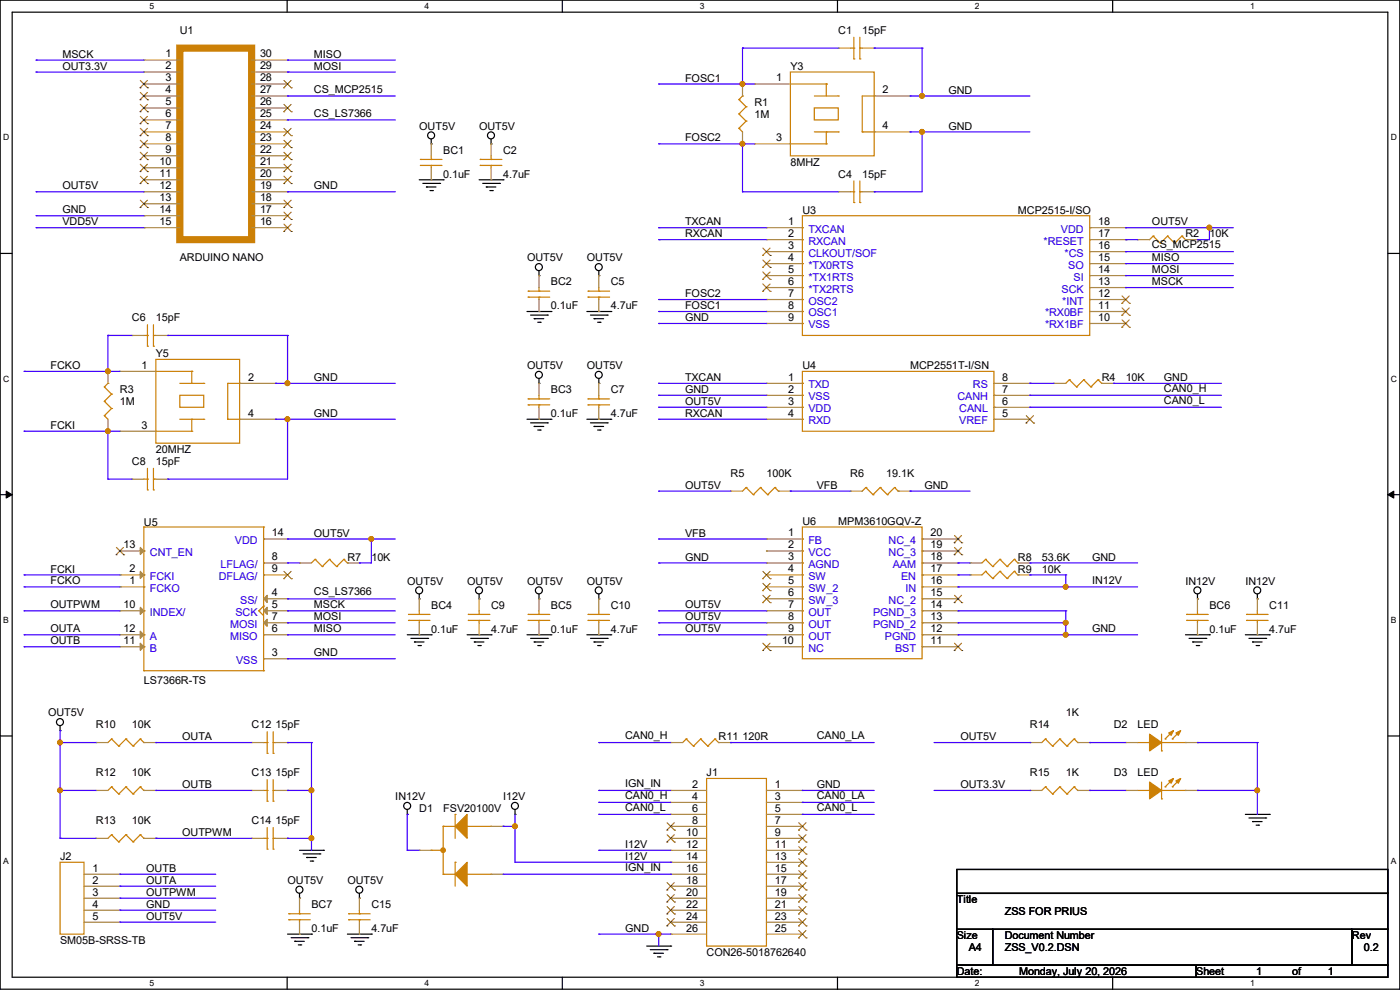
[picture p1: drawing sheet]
<svg xmlns="http://www.w3.org/2000/svg" width="297mm" height="210mm" viewBox="0 0 297 210" stroke-linecap="round" stroke-linejoin="round" font-family="sans-serif">
<path d="M0 0h297v209.8h-297zM2.6 2.6h291.8v204.7h-291.8z" fill="none" stroke="#000" stroke-width=".25"/>
<g fill="#fff">
<path d="M31.7 .3h1v2h-1z"/>
<path d="M31.7 207.6h1v1.9h-1z"/>
</g>
<path d="M60.9 0v2.6M60.9 207.3v2.5" fill="none" stroke="#000" stroke-width=".25"/>
<g fill="#fff">
<path d="M90.1 .3h1v2h-1z"/>
<path d="M90.1 207.6h1v1.9h-1z"/>
</g>
<path d="M119.3 0v2.6M119.3 207.3v2.5" fill="none" stroke="#000" stroke-width=".25"/>
<g fill="#fff">
<path d="M148.5 .3h.9v2h-.9z"/>
<path d="M148.5 207.6h.9v1.9h-.9z"/>
</g>
<path d="M177.7 0v2.6M177.7 207.3v2.5" fill="none" stroke="#000" stroke-width=".25"/>
<g fill="#fff">
<path d="M206.8 .3h1v2h-1z"/>
<path d="M206.8 207.6h1v1.9h-1z"/>
</g>
<path d="M236.1 0v2.6M236.1 207.3v2.5" fill="none" stroke="#000" stroke-width=".25"/>
<g fill="#fff">
<path d="M265.2 .3h1v2h-1z"/>
<path d="M265.2 207.6h1v1.9h-1z"/>
<path d="M.7 28.2h1.2v1.9h-1.2z"/>
<path d="M295.1 28.2h1.2v1.9h-1.2z"/>
<path d="M.7 79.3h1.2v2h-1.2z"/>
<path d="M295.1 79.3h1.2v2h-1.2z"/>
</g>
<path d="M0 53.8h2.6M294.4 53.8h2.6" fill="none" stroke="#000" stroke-width=".25"/>
<g fill="#fff">
<path d="M.7 130.5h1.2v2h-1.2z"/>
<path d="M295.1 130.5h1.1v2h-1.1z"/>
</g>
<path d="M0 104.9h2.6M294.4 104.9h2.6" fill="none" stroke="#000" stroke-width=".25"/>
<path d="M1.3 104.2l1.3 .7-1.3 .8zM294.4 104.9l1.3-.7v1.5z" fill="#000" stroke="#000" stroke-width=".21"/>
<g fill="#fff">
<path d="M.7 181.7h1.2v2h-1.2z"/>
<path d="M295.1 181.7h1.1v2h-1.1z"/>
</g>
<g fill="none" stroke="#000" stroke-width=".25">
<path d="M88.9 38.1h5.1M89.7 38.9h3.6M90.5 39.7h.1M90.5 39.7h2M91.5 30.5h.1M91.5 29.5v1M93.3 38.9h.1M94 38.1h.1M101.6 38.1h5.1M102.4 38.9h3.6M103.2 39.7h.1M103.2 39.7h2"/>
<path d="M104.2 30.5h.1M104.2 29.5v1M106 38.9h.1M106.7 38.1h.1M91.2 40.4h.5M91.7 40.4h.1M103.9 40.4h.5M104.4 40.4h.1M114.3 58.5h.1M114.3 57.4v1.1M127 58.5h.1M127 57.4v1.1"/>
<path d="M111.8 66.1h5.1M112.6 66.8h3.5M113.3 67.6h.1M113.3 67.6h2.1M114.1 68.4h.5M114.6 68.4h.1M116.1 66.8h.1M116.9 66.1h.1M124.5 66.1h5.1M125.3 66.8h3.5M126 67.6h.1M126 67.6h2.1"/>
<path d="M126.8 68.4h.5M127.3 68.4h.1M128.8 66.8h.1M129.6 66.1h.1M111.8 88.9h5.1M112.6 89.7h3.5M113.3 90.5h.1M113.3 90.5h2.1M114.1 91.2h.5M114.3 81.3h.1M114.3 80.3v1M114.6 91.2h.1"/>
<path d="M116.1 89.7h.1M116.9 88.9h.1M124.5 88.9h5.1M125.3 89.7h3.5M126 90.5h.1M126 90.5h2.1M126.8 91.2h.5M127 81.3h.1M127 80.3v1M127.3 91.2h.1M128.8 89.7h.1M129.6 88.9h.1"/>
<path d="M86.4 134.7h5.1M87.2 135.4h3.5M87.9 136.2h.1M87.9 136.2h2.1M88.7 136.9h.5M88.9 127h.1M88.9 126v1M89.2 136.9h.1M90.7 135.4h.1M91.5 134.7h.1M99.1 134.7h5.1M99.9 135.4h3.5"/>
<path d="M100.6 136.2h.1M100.6 136.2h2.1M101.4 136.9h.5M101.6 127h.1M101.6 126v1M101.9 136.9h.1M103.4 135.4h.1M104.2 134.7h.1M111.8 134.7h5.1M112.6 135.4h3.5M113.3 136.2h.1M113.3 136.2h2.1"/>
<path d="M114.1 136.9h.5M114.3 127h.1M114.3 126v1M114.6 136.9h.1M116.1 135.4h.1M116.9 134.7h.1M124.5 134.7h5.1M125.3 135.4h3.5M126 136.2h.1M126 136.2h2.1M126.8 136.9h.5M127 127h.1"/>
<path d="M127 126v1M127.3 136.9h.1M128.8 135.4h.1M129.6 134.7h.1M251.5 134.7h5.1M252.3 135.4h3.5M253 136.2h.1M253 136.2h2.1M253.8 136.9h.5M254 127h.1M254 126v1M254.3 136.9h.1"/>
<path d="M255.8 135.4h.1M256.6 134.7h.1M264.2 134.7h5.1M265 135.4h3.5M265.7 136.2h.1M265.7 136.2h2.1M266.5 136.9h.5M266.7 127h.1M266.7 126v1M267 136.9h.1M268.5 135.4h.1M269.3 134.7h.1"/>
<path d="M0 156.1h2.6M12.7 155h.1M12.7 154v1M294.4 156.1h2.6M86.4 172.8h.1M86.4 171.7v1.1M109.3 172.8h.1M109.3 171.7v1.1M264.2 172.8h5.1M265 173.5h3.5M265.7 174.3h.1M265.7 174.3h2.1"/>
<path d="M266.5 175h.5M267 175h.1M268.5 173.5h.1M269.3 172.8h.1M61 198.2h5.1M61.8 198.9h3.5M62.5 199.7h.1M62.5 199.7h2.1M63.5 190.5h.1M63.5 180.4h5.1M63.5 189.5v1M64.3 181.1h3.6"/>
<path d="M65.1 181.9h.1M65.1 181.9h2M65.3 198.9h.1M65.8 182.7h.5M66.1 198.2h.1M66.3 182.7h.1M67.9 181.1h.1M68.6 180.4h.1M73.7 198.2h5.1M74.5 198.9h3.5M75.2 199.7h.1M75.2 199.7h2.1"/>
<path d="M76.2 190.5h.1M76.2 189.5v1M78 198.9h.1M78.8 198.2h.1M203 184.4h91.4v5.1h-91.4zM203 189.5h91.4v7.6h-91.4zM203 197.1h7.6v7.7h-7.6zM210.6 197.1h76.2v7.7h-76.2zM286.8 197.1h7.6v7.7h-7.6zM63.3 200.4h.5M63.8 200.4h.1M76 200.4h.5"/>
<path d="M76.5 200.4h.1M137.2 200.7h5.1M138 201.5h3.5M138.7 202.2h.1M138.7 202.2h2.1M139.5 203h.5M140 203h.1M141.5 201.5h.1M142.3 200.7h.1M203 204.8h50.8v2.5h-50.8zM253.8 204.8h40.6v2.5h-40.6z"/>
<circle cx="91.5" cy="28.7" r=".74"/>
<circle cx="104.2" cy="28.7" r=".74"/>
<circle cx="114.3" cy="56.7" r=".74"/>
<circle cx="127" cy="56.7" r=".74"/>
<circle cx="114.3" cy="79.5" r=".74"/>
<circle cx="127" cy="79.5" r=".74"/>
<circle cx="88.9" cy="125.2" r=".74"/>
<circle cx="101.6" cy="125.2" r=".74"/>
<circle cx="114.3" cy="125.2" r=".74"/>
<circle cx="127" cy="125.2" r=".74"/>
<circle cx="254" cy="125.2" r=".74"/>
<circle cx="266.7" cy="125.2" r=".74"/>
<circle cx="12.7" cy="153.2" r=".74"/>
<circle cx="86.4" cy="171" r=".74"/>
<circle cx="109.2" cy="171" r=".74"/>
<circle cx="63.5" cy="188.7" r=".74"/>
<circle cx="76.2" cy="188.7" r=".74"/>
</g>
<g fill="none" stroke="#cc8006" stroke-width=".25">
<path d="M167.7 15.3h17.8v17.8h-17.8zM167.7 17.8h7.6M175.3 17.8h.1M175.3 17.8v2.6M180.4 10.2h.7M181.1 12.5h.1M181.1 10.2h.1M181.1 7.9v4.6M182.4 10.2h.1M182.4 12.5h.1M182.4 7.9v4.6M182.4 10.2h.5"/>
<path d="M89.2 33.8h.1M89.2 35.1h.1M89.2 33.8h4.6M89.2 35.1h4.6M91.5 35.1h.1M91.5 33.8h.1M91.5 33.1v.7M91.5 35.1v.5M101.9 33.8h.1M101.9 35.1h.1M101.9 33.8h4.6M101.9 35.1h4.6"/>
<path d="M104.2 35.1h.1M104.2 33.8h.1M104.2 33.1v.7M104.2 35.1v.5M156.8 27.2h.1M156.8 24.2h.1M156.8 21.1h.1M156.8 27.2l.7 .8M156.8 24.2l1.5 1.5M156.8 21.1l1.5 1.5M157.5 20.4h.1M157.5 20.4l-.7 .7"/>
<path d="M158.3 25.7h.1M158.3 22.6h.1M158.3 25.7l-1.5 1.5M158.3 22.6l-1.5 1.6M167.7 30.5h7.6M172.8 22.9h5v2.5h-5zM172.8 20.4h5M172.8 28h5M175.3 30.5h.1M175.3 28h.1M175.3 28v2.5M177.8 20.4h.1"/>
<path d="M177.8 28h.1M181.1 38.4v4.6M182.4 38.4v4.6M182.9 28h.1M182.9 28h2.6M185.5 28h.1M185.5 20.4h.1M185.5 20.4h-2.6v7.6M170.2 45.8h61v25.4h-61zM170.2 48.3h.1M170.2 50.8h.1M170.2 53.4h.1"/>
<path d="M170.2 55.9h.1M170.2 58.5h.1M180.4 40.7h.7M181.1 43h.1M181.1 40.7h.1M182.4 40.7h.1M182.4 43h.1M182.4 40.7h.5M231.2 58.5h.1M231.2 55.9h.1M231.2 53.4h.1M231.2 50.8h.1"/>
<path d="M231.2 48.3h.1M244.6 50.1h.1M244.6 50.1l-.7 .7M244.6 50.1l1.6 1.5M246.2 51.6h.1M247.7 50.1h.1M247.7 50.1l-1.5 1.5M247.7 50.1l1.5 1.5M249.2 51.6h.1M250.7 50.1h.1M250.7 50.1l-1.5 1.5M250.7 50.1l.8 .7"/>
<path d="M251.5 50.8h.1M30.5 71.2h.8M31.3 73.4h.1M31.3 71.2h.1M31.3 68.9v4.5M32.6 71.2h.1M32.6 73.4h.1M32.6 68.9v4.5M32.6 71.2h.5M33.1 76.2h17.7v17.8h-17.7zM33.1 78.8h7.6M40.7 78.8h.1"/>
<path d="M40.7 78.8v2.5M112.1 61.8h.1M112.1 63h.1M112.1 61.8h4.5M112.1 63h4.5M114.3 63h.1M114.3 61.8h.1M114.3 61v.8M114.3 63v.5M124.8 61.8h.1M124.8 63h.1M124.8 61.8h4.5"/>
<path d="M124.8 63h4.5M127 63h.1M127 61.8h.1M127 61v.8M127 63v.5M170.2 78.8h40.7v12.7h-40.7zM170.2 61h.1M170.2 63.5h.1M170.2 66.1h.1M170.2 68.6h.1M231.2 68.6h.1M231.2 66.1h.1"/>
<path d="M231.2 63.5h.1M231.2 61h.1M22.1 88.2h.1M22.1 85.1h.1M22.1 82.1h.1M22.1 88.2l.8 .7M22.1 85.1l1.6 1.6M22.1 82.1l1.6 1.5M22.9 81.3h.1M22.9 81.3l-.8 .8M23.7 86.7h.1M23.7 83.6h.1"/>
<path d="M23.7 86.7l-1.6 1.5M23.7 83.6l-1.6 1.5M31.3 99.4v4.5M32.6 99.4v4.5M33.1 91.5h7.6M38.1 83.9h5.1v2.5h-5.1zM38.1 81.3h5.1M38.1 88.9h5.1M40.7 91.5h.1M40.7 88.9h.1M40.7 88.9v2.6M43.2 81.3h.1"/>
<path d="M43.2 88.9h.1M48.3 88.9h.1M48.3 88.9h2.5M50.8 88.9h.1M50.8 81.3h.1M50.8 81.3h-2.5v7.6M112.1 84.6h.1M112.1 85.9h.1M112.1 84.6h4.5M112.1 85.9h4.5M114.3 85.9h.1M114.3 84.6h.1"/>
<path d="M114.3 83.9v.7M114.3 85.9v.5M124.8 84.6h.1M124.8 85.9h.1M124.8 84.6h4.5M124.8 85.9h4.5M127 85.9h.1M127 84.6h.1M127 83.9v.7M127 85.9v.5M170.2 81.3h.1M170.2 83.9h.1"/>
<path d="M170.2 86.4h.1M170.2 88.9h.1M210.9 88.9h.1M210.9 86.4h.1M210.9 83.9h.1M210.9 81.3h.1M226.9 80.6h.1M226.9 80.6l-.8 .7M226.9 80.6l1.5 1.5M228.4 82.1h.1M229.9 80.6h.1M229.9 80.6l-1.5 1.5"/>
<path d="M229.9 80.6l1.5 1.5M231.4 82.1h.1M233 80.6h.1M233 80.6l-1.6 1.5M233 80.6l.7 .7M233.7 81.3h.1M30.5 111.8h.1M30.5 116.9h.1M30.5 101.6h.8M30.5 111.8h25.4M30.5 111.8v30.5M31.3 103.9h.1"/>
<path d="M31.3 101.6h.1M32.6 101.6h.1M32.6 103.9h.1M32.6 101.6h.5M55.9 111.8h.1M55.9 114.3h.1M55.9 119.4h.1M55.9 111.8v30.5M66.8 118.7h.1M66.8 118.7l-.7 .7M66.8 118.7l1.6 1.5M69.9 118.7h.1"/>
<path d="M69.9 118.7l-1.5 1.5M69.9 118.7l1.5 1.5M72.9 118.7h.1M72.9 118.7l-1.5 1.5M72.9 118.7l.8 .7M73.7 119.4h.1M158.3 103.4h.1M158.3 103.4l-.8 .8M158.3 103.4l1.5 1.5M159.8 104.9h.1M161.3 103.4h.1M161.3 103.4l-1.5 1.5"/>
<path d="M161.3 103.4l1.6 1.5M162.9 104.9h.1M164.4 103.4h.1M164.4 103.4l-1.5 1.5M164.4 103.4l.7 .8M165.1 104.2h.1M170.2 111.8h25.4v27.9h-25.4zM170.2 114.3h.1M170.2 116.9h.1M170.2 119.4h.1M183.7 103.4h.1M183.7 103.4l-.8 .8"/>
<path d="M183.7 103.4l1.5 1.5M185.2 104.9h.1M186.7 103.4h.1M186.7 103.4l-1.5 1.5M186.7 103.4l1.6 1.5M188.3 104.9h.1M189.8 103.4h.1M189.8 103.4l-1.5 1.5M189.8 103.4l.7 .8M190.5 104.2h.1M195.6 119.4h.1M195.6 116.9h.1"/>
<path d="M195.6 114.3h.1M209.1 118.7h.1M209.1 118.7l-.8 .7M209.1 118.7l1.5 1.5M212.1 118.7h.1M212.1 118.7l-1.5 1.5M212.1 118.7l1.6 1.5M215.2 118.7h.1M215.2 118.7l-1.5 1.5M215.2 118.7l.7 .7M215.9 119.4h.1M30.5 124.5h.1"/>
<path d="M30.5 122h.1M30.5 134.7h.1M30.5 137.2h.1M30.5 129.6h.1M54.9 129.6h.1M54.9 129.6l1 1M55.9 139.7h.1M55.9 127h.1M55.9 128.6h.1M55.9 129.6h.1M55.9 134.7h.1M55.9 132.1h.1"/>
<path d="M55.9 122h.1M55.9 128.6l-1 1M68.4 120.2h.1M71.4 120.2h.1M86.7 130.3h.1M86.7 131.6h.1M86.7 130.3h4.5M86.7 131.6h4.5M88.9 131.6h.1M88.9 130.3h.1M88.9 129.6v.7M88.9 131.6v.5"/>
<path d="M99.4 130.3h.1M99.4 131.6h.1M99.4 130.3h4.5M99.4 131.6h4.5M101.6 131.6h.1M101.6 130.3h.1M101.6 129.6v.7M101.6 131.6v.5M112.1 130.3h.1M112.1 131.6h.1M112.1 130.3h4.5M112.1 131.6h4.5"/>
<path d="M114.3 131.6h.1M114.3 130.3h.1M114.3 129.6v.7M114.3 131.6v.5M124.8 130.3h.1M124.8 131.6h.1M124.8 130.3h4.5M124.8 131.6h4.5M127 131.6h.1M127 130.3h.1M127 129.6v.7M127 131.6v.5"/>
<path d="M170.2 122h.1M170.2 124.5h.1M170.2 127h.1M170.2 129.6h.1M170.2 132.1h.1M170.2 134.7h.1M170.2 137.2h.1M195.6 137.2h.1M195.6 134.7h.1M195.6 132.1h.1M195.6 129.6h.1M195.6 127h.1"/>
<path d="M195.6 124.5h.1M195.6 122h.1M209.1 121.2h.1M209.1 121.2l-.8 .8M209.1 121.2l1.5 1.5M210.6 120.2h.1M210.6 122.7h.1M212.1 121.2h.1M212.1 121.2l-1.5 1.5M212.1 121.2l1.6 1.5M213.7 120.2h.1M213.7 122.7h.1"/>
<path d="M215.2 121.2h.1M215.2 121.2l-1.5 1.5M215.2 121.2l.7 .8M215.9 122h.1M251.8 130.3h.1M251.8 131.6h.1M251.8 130.3h4.5M251.8 131.6h4.5M254 131.6h.1M254 130.3h.1M254 129.6v.7M254 131.6v.5"/>
<path d="M264.5 130.3h.1M264.5 131.6h.1M264.5 130.3h4.5M264.5 131.6h4.5M266.7 131.6h.1M266.7 130.3h.1M266.7 129.6v.7M266.7 131.6v.5M23.7 156.8h.1M23.7 156.8l-.8 .7M23.7 156.8l1.5 1.5M25.2 158.3h.1"/>
<path d="M26.7 156.8h.1M26.7 156.8l-1.5 1.5M26.7 156.8l1.5 1.5M28.2 158.3h.1M29.8 156.8h.1M29.8 156.8l-1.6 1.5M29.8 156.8l.7 .7M30.5 157.5h.1M30.5 142.3h.1M30.5 142.3h25.4M55.9 142.3h.1M55.9 157.5h.8"/>
<path d="M56.7 159.8h.1M56.7 157.5h.1M56.7 155.2v4.6M58 157.5h.1M58 159.8h.1M58 157.5h.5M58 155.2v4.6M145.6 156.8h.1M145.6 156.8l-.8 .7M145.6 156.8l1.5 1.5M147.1 158.3h.1M148.6 156.8h.1"/>
<path d="M148.6 156.8l-1.5 1.5M148.6 156.8l1.6 1.5M150.2 158.3h.1M151.7 156.8h.1M151.7 156.8l-1.5 1.5M151.7 156.8l.7 .7M152.4 157.5h.1M221.8 156.8h.1M221.8 156.8l-.8 .7M221.8 156.8l1.5 1.5M223.3 158.3h.1M224.8 156.8h.1"/>
<path d="M224.8 156.8l-1.5 1.5M224.8 156.8l1.6 1.5M226.4 158.3h.1M227.9 156.8h.1M227.9 156.8l-1.5 1.5M227.9 156.8l.7 .7M228.6 157.5h.1M241.3 157.5h2.6M243.9 157.5h.1M246.4 159.3h.1M246.4 155.7v3.6M246.4 157.5h5.1"/>
<path d="M247.2 156.8h.1M248.7 156.8h.1M248.7 155.2l-1.5 1.6M250.2 155.2l-1.5 1.6M251.5 157.5h.1M23.7 177.1h.1M23.7 166.9h.1M23.7 177.1l-.8 .7M23.7 177.1l1.5 1.5M23.7 166.9l-.8 .8M23.7 166.9l1.5 1.5M25.2 178.6h.1"/>
<path d="M25.2 168.4h.1M26.7 177.1h.1M26.7 166.9h.1M26.7 177.1l-1.5 1.5M26.7 177.1l1.5 1.5M26.7 166.9l-1.5 1.5M26.7 166.9l1.5 1.5M28.2 178.6h.1M28.2 168.4h.1M29.8 177.1h.1M29.8 166.9h.1M29.8 177.1l-1.6 1.5"/>
<path d="M29.8 177.1l.7 .7M29.8 166.9l-1.6 1.5M29.8 166.9l.7 .8M30.5 177.8h.1M30.5 167.7h.1M55.9 167.7h.8M55.9 177.8h.8M56.7 177.8h.1M56.7 170h.1M56.7 167.7h.1M56.7 165.4v4.6M56.7 175.6v4.5"/>
<path d="M58 177.8h.1M58 167.7h.1M58 170h.1M58 167.7h.5M58 177.8h.5M58 165.4v4.6M58 175.6v4.5M94 175.3h.1M94 175.3h2.6M94 175.3v10.2M96.6 172.8h.1M96.6 172.8v5"/>
<path d="M99.1 175.3h5.1M104.2 175.3h.1M149.9 165.1h12.7v35.6h-12.7zM221.8 166.9h.1M221.8 166.9l-.8 .8M221.8 166.9l1.5 1.5M223.3 168.4h.1M224.8 166.9h.1M224.8 166.9l-1.5 1.5M224.8 166.9l1.6 1.5M226.4 168.4h.1M227.9 166.9h.1"/>
<path d="M227.9 166.9l-1.5 1.5M227.9 166.9l.7 .8M228.6 167.7h.1M241.3 167.7h2.6M243.9 167.7h.1M246.4 169.5h.1M246.4 165.9v3.6M246.4 167.7h5.1M247.2 166.9h.1M248.7 166.9h.1M248.7 165.4l-1.5 1.5M250.2 165.4l-1.5 1.5"/>
<path d="M251.5 167.7h.1M12.7 182.9h5.1v15.3h-5.1zM56.7 180.1h.1M58 180.1h.1M61.3 193.8h.1M61.3 195.1h.1M61.3 193.8h4.5M61.3 195.1h4.5M63.5 195.1h.1M63.5 193.8h.1M63.5 193.1v.7M63.5 195.1v.5"/>
<path d="M74 193.8h.1M74 195.1h.1M74 193.8h4.5M74 195.1h4.5M76.2 195.1h.1M76.2 193.8h.1M76.2 193.1v.7M76.2 195.1v.5M91.5 180.4h.1M91.5 180.4h2.5M94 185.5h.1M94 185.5h2.6"/>
<path d="M96.6 182.9h.1M96.6 182.9v5.1M99.1 185.5h5.1M104.2 185.5h.1"/>
</g>
<g fill="none" stroke="#a84" stroke-width=".25">
<path d="M30.5 12.7h.1M30.5 17.8h.1M30.5 15.3h.1M30.5 17.8h7.6M30.5 12.7h7.6M30.5 15.3h7.6M53.4 17.8h7.6M53.4 12.7h7.6M53.4 15.3h7.6M61 15.3h.1M61 17.8h.1M61 12.7h.1"/>
<path d="M157.5 17.8h.1M157.5 17.8v2.6M160.1 17.8h.1M160.1 17.8h7.6M177.8 10.2h.1M177.8 10.2h2.6M182.9 10.2h2.6M185.5 10.2h.1M30.5 22.9h.1M30.5 28h.1M30.5 33.1h.1M30.5 38.1h.1"/>
<path d="M30.5 20.4h.1M30.5 25.4h.1M30.5 30.5h.1M30.5 35.6h.1M30.5 30.5h7.6M30.5 20.4h7.6M30.5 28h7.6M30.5 22.9h7.6M30.5 33.1h7.6M30.5 38.1h7.6M30.5 35.6h7.6M30.5 25.4h7.6"/>
<path d="M53.4 30.5h7.6M53.4 20.4h7.6M53.4 28h7.6M53.4 22.9h7.6M53.4 33.1h7.6M53.4 38.1h7.6M53.4 35.6h7.6M53.4 25.4h7.6M61 35.6h.1M61 30.5h.1M61 25.4h.1M61 20.4h.1"/>
<path d="M61 38.1h.1M61 33.1h.1M61 28h.1M61 22.9h.1M91.5 38.1h.1M91.5 30.5h.1M91.5 30.5v2.6M91.5 35.6v2.5M104.2 38.1h.1M104.2 30.5h.1M104.2 30.5v2.6M104.2 35.6v2.5"/>
<path d="M157.5 30.5h.1M157.5 28v2.5M160.1 30.5h.1M160.1 30.5h7.6M185.5 20.4h7.6M185.5 28h7.6M193.1 20.4h.1M193.1 28h.1M30.5 43.2h.1M30.5 48.3h.1M30.5 40.7h.1M30.5 45.8h.1"/>
<path d="M30.5 40.7h7.6M30.5 48.3h7.6M30.5 43.2h7.6M30.5 45.8h7.6M53.4 40.7h7.6M53.4 48.3h7.6M53.4 43.2h7.6M53.4 45.8h7.6M61 45.8h.1M61 40.7h.1M61 48.3h.1M61 43.2h.1"/>
<path d="M114.3 58.5h.1M114.3 58.5v2.5M127 58.5h.1M127 58.5v2.5M162.6 48.3h.1M162.6 50.8h.1M162.6 53.4h.1M162.6 55.9h.1M162.6 58.5h.1M162.6 48.3h7.6M162.6 50.8h7.6M162.6 53.4h7.6"/>
<path d="M162.6 55.9h7.6M162.6 58.5h7.6M177.8 40.7h.1M177.8 40.7h2.6M182.9 40.7h2.6M185.5 40.7h.1M231.2 48.3h7.6M231.2 50.8h7.6M231.2 53.4h7.6M231.2 55.9h7.6M231.2 58.5h7.6M238.8 58.5h.1"/>
<path d="M238.8 55.9h.1M238.8 53.4h.1M238.8 50.8h.1M238.8 48.3h.1M241.3 50.8h.1M241.3 50.8h2.6M251.5 50.8h2.5M254 50.8h.1M22.9 78.8h.1M22.9 78.8v2.5M25.4 78.8h.1M25.4 78.8h7.7"/>
<path d="M28 71.2h.1M28 71.2h2.5M33.1 71.2h2.5M35.6 71.2h.1M114.3 66.1h.1M114.3 63.5v2.6M127 66.1h.1M127 63.5v2.6M162.6 61h.1M162.6 63.5h.1M162.6 66.1h.1M162.6 68.6h.1"/>
<path d="M162.6 61h7.6M162.6 63.5h7.6M162.6 66.1h7.6M162.6 68.6h7.6M231.2 61h7.6M231.2 63.5h7.6M231.2 66.1h7.6M231.2 68.6h7.6M238.8 68.6h.1M238.8 66.1h.1M238.8 63.5h.1M238.8 61h.1"/>
<path d="M22.9 91.5h.1M22.9 88.9v2.6M25.4 91.5h.1M25.4 91.5h7.7M50.8 81.3h7.7M50.8 88.9h7.7M58.5 81.3h.1M58.5 88.9h.1M114.3 88.9h.1M114.3 81.3h.1M114.3 81.3v2.6M114.3 86.4v2.5"/>
<path d="M127 88.9h.1M127 81.3h.1M127 81.3v2.6M127 86.4v2.5M162.6 81.3h.1M162.6 83.9h.1M162.6 86.4h.1M162.6 88.9h.1M162.6 81.3h7.6M162.6 88.9h7.6M162.6 83.9h7.6M162.6 86.4h7.6"/>
<path d="M210.9 81.3h7.6M210.9 88.9h7.6M210.9 83.9h7.6M210.9 86.4h7.6M218.5 88.9h.1M218.5 86.4h.1M218.5 83.9h.1M218.5 81.3h.1M223.6 81.3h.1M223.6 81.3h2.5M233.7 81.3h2.6M236.3 81.3h.1"/>
<path d="M25.4 116.9h.1M25.4 116.9h5.1M28 101.6h.1M28 101.6h2.5M33.1 101.6h2.5M35.6 101.6h.1M55.9 119.4h5.1M55.9 114.3h5.1M61 119.4h.1M61 114.3h.1M63.5 119.4h.1M63.5 119.4h2.6"/>
<path d="M73.7 119.4h2.5M76.2 119.4h.1M155 104.2h.1M155 104.2h2.5M162.6 114.3h.1M162.6 116.9h.1M162.6 119.4h.1M162.6 119.4h7.6M162.6 114.3h7.6M162.6 116.9h7.6M165.1 104.2h2.6M167.7 104.2h.1"/>
<path d="M180.4 104.2h.1M180.4 104.2h2.5M190.5 104.2h2.6M193.1 104.2h.1M195.6 119.4h7.6M195.6 114.3h7.6M195.6 116.9h7.6M203.2 119.4h.1M203.2 116.9h.1M203.2 114.3h.1M205.8 119.4h.1M205.8 119.4h2.5"/>
<path d="M215.9 119.4h2.6M218.5 119.4h.1M25.4 124.5h.1M25.4 122h.1M25.4 129.6h.1M25.4 137.2h.1M25.4 134.7h.1M25.4 122h5.1M25.4 124.5h5.1M25.4 129.6h5.1M25.4 134.7h5.1M25.4 137.2h5.1"/>
<path d="M55.9 122h5.1M55.9 127h5.1M55.9 129.6h5.1M55.9 132.1h5.1M55.9 134.7h5.1M55.9 139.7h5.1M61 139.7h.1M61 127h.1M61 129.6h.1M61 134.7h.1M61 132.1h.1M61 122h.1"/>
<path d="M88.9 134.7h.1M88.9 127h.1M88.9 127v2.6M88.9 132.1v2.6M101.6 134.7h.1M101.6 127h.1M101.6 127v2.6M101.6 132.1v2.6M114.3 134.7h.1M114.3 127h.1M114.3 127v2.6M114.3 132.1v2.6"/>
<path d="M127 134.7h.1M127 127h.1M127 127v2.6M127 132.1v2.6M162.6 122h.1M162.6 124.5h.1M162.6 127h.1M162.6 129.6h.1M162.6 132.1h.1M162.6 134.7h.1M162.6 137.2h.1M162.6 122h7.6"/>
<path d="M162.6 124.5h7.6M162.6 127h7.6M162.6 129.6h7.6M162.6 132.1h7.6M162.6 134.7h7.6M162.6 137.2h7.6M195.6 122h7.6M195.6 124.5h7.6M195.6 127h7.6M195.6 129.6h7.6M195.6 132.1h7.6M195.6 134.7h7.6"/>
<path d="M195.6 137.2h7.6M203.2 137.2h.1M203.2 134.7h.1M203.2 132.1h.1M203.2 129.6h.1M203.2 127h.1M203.2 124.5h.1M203.2 122h.1M205.8 122h.1M205.8 122h2.5M215.9 122h2.6M218.5 122h.1"/>
<path d="M254 134.7h.1M254 127h.1M254 127v2.6M254 132.1v2.6M266.7 134.7h.1M266.7 127h.1M266.7 127v2.6M266.7 132.1v2.6M20.4 157.5h.1M20.4 157.5h2.5M30.5 157.5h2.6M33.1 157.5h.1"/>
<path d="M53.4 157.5h.1M53.4 157.5h2.5M58.5 157.5h2.5M61 157.5h.1M142.3 157.5h.1M142.3 157.5h2.5M152.4 157.5h2.6M155 157.5h.1M218.5 157.5h.1M218.5 157.5h2.5M228.6 157.5h2.6M231.2 157.5h.1"/>
<path d="M238.8 157.5h.1M238.8 157.5h2.5M251.5 157.5h2.5M254 157.5h.1M20.4 177.8h.1M20.4 167.7h.1M20.4 177.8h2.5M20.4 167.7h2.5M30.5 177.8h2.6M30.5 167.7h2.6M33.1 177.8h.1M33.1 167.7h.1"/>
<path d="M53.4 177.8h.1M53.4 167.7h.1M53.4 177.8h2.5M53.4 167.7h2.5M58.5 177.8h2.5M58.5 167.7h2.5M61 177.8h.1M61 167.7h.1M104.2 175.3h2.5M106.7 175.3h.1M142.3 167.7h.1M142.3 170.2h.1"/>
<path d="M142.3 172.8h.1M142.3 175.3h.1M142.3 177.8h.1M142.3 177.8h7.6M142.3 167.7h7.6M142.3 170.2h7.6M142.3 172.8h7.6M142.3 175.3h7.6M162.6 177.8h7.6M162.6 167.7h7.6M162.6 170.2h7.6M162.6 172.8h7.6"/>
<path d="M162.6 175.3h7.6M170.2 167.7h.1M170.2 170.2h.1M170.2 172.8h.1M170.2 175.3h.1M170.2 177.8h.1M218.5 167.7h.1M218.5 167.7h2.5M228.6 167.7h2.6M231.2 167.7h.1M238.8 167.7h.1M238.8 167.7h2.5"/>
<path d="M251.5 167.7h2.5M254 167.7h.1M17.8 185.5h7.6M17.8 188h7.6M17.8 190.5h7.6M17.8 193.1h7.6M17.8 195.6h7.6M25.4 185.5h.1M25.4 188h.1M25.4 190.5h.1M25.4 193.1h.1M25.4 195.6h.1"/>
<path d="M63.5 198.2h.1M63.5 190.5h.1M63.5 190.5v2.6M63.5 195.6v2.6M76.2 198.2h.1M76.2 190.5h.1M76.2 190.5v2.6M76.2 195.6v2.6M88.9 180.4h.1M88.9 180.4h2.6M104.2 185.5h2.5M106.7 185.5h.1"/>
<path d="M142.3 180.4h.1M142.3 182.9h.1M142.3 185.5h.1M142.3 188h.1M142.3 190.5h.1M142.3 193.1h.1M142.3 195.6h.1M142.3 198.2h.1M142.3 185.5h7.6M142.3 188h7.6M142.3 190.5h7.6M142.3 193.1h7.6"/>
<path d="M142.3 195.6h7.6M142.3 180.4h7.6M142.3 182.9h7.6M142.3 198.2h7.6M162.6 185.5h7.6M162.6 188h7.6M162.6 190.5h7.6M162.6 193.1h7.6M162.6 195.6h7.6M162.6 180.4h7.6M162.6 182.9h7.6M162.6 198.2h7.6"/>
<path d="M170.2 180.4h.1M170.2 182.9h.1M170.2 185.5h.1M170.2 188h.1M170.2 190.5h.1M170.2 193.1h.1M170.2 195.6h.1M170.2 198.2h.1"/>
</g>
<g fill="none" stroke="#804000" stroke-width=".21">
<path d="M29.7 18.6h.1M29.8 17.1l1.5 1.5M29.8 19.6l1.5 1.6M31.3 17.1l-1.6 1.5M31.3 19.6l-1.6 1.6M31.3 18.6h.1M60.2 18.6h.1M60.2 17.1l1.6 1.5M61.8 17.1l-1.6 1.5M61.8 18.6h.1M29.7 23.7h.1M29.7 28.8h.1"/>
<path d="M29.7 33.9h.1M29.7 38.9h.1M29.7 21.2h.1M29.7 26.2h.1M29.7 31.3h.1M29.7 36.4h.1M29.8 22.1l1.5 1.6M29.8 27.2l1.5 1.6M29.8 32.3l1.5 1.6M29.8 37.4l1.5 1.5M29.8 24.7l1.5 1.5M29.8 29.8l1.5 1.5"/>
<path d="M29.8 34.8l1.5 1.6M31.3 22.1l-1.6 1.6M31.3 27.2l-1.6 1.6M31.3 32.3l-1.6 1.6M31.3 37.4l-1.6 1.5M31.3 24.7l-1.6 1.5M31.3 29.8l-1.6 1.5M31.3 34.8l-1.6 1.6M31.3 23.7h.1M31.3 28.8h.1M31.3 33.9h.1M31.3 38.9h.1"/>
<path d="M31.3 21.2h.1M31.3 26.2h.1M31.3 31.3h.1M31.3 36.4h.1M60.2 36.4h.1M60.2 31.3h.1M60.2 38.9h.1M60.2 33.9h.1M60.2 28.8h.1M60.2 23.7h.1M60.2 34.8l1.6 1.6M60.2 29.8l1.6 1.5"/>
<path d="M60.2 37.4l1.6 1.5M60.2 32.3l1.6 1.6M60.2 27.2l1.6 1.6M60.2 22.1l1.6 1.6M61.8 34.8l-1.6 1.6M61.8 29.8l-1.6 1.5M61.8 37.4l-1.6 1.5M61.8 32.3l-1.6 1.6M61.8 27.2l-1.6 1.6M61.8 22.1l-1.6 1.6M61.8 36.4h.1M61.8 31.3h.1"/>
<path d="M61.8 38.9h.1M61.8 33.9h.1M61.8 28.8h.1M61.8 23.7h.1M29.7 44h.1M29.8 42.5l1.5 1.5M31.3 42.5l-1.6 1.5M31.3 44h.1M60.2 46.6h.1M60.2 49.1h.1M60.2 44h.1M60.2 45l1.6 1.6"/>
<path d="M60.2 47.5l1.6 1.6M60.2 42.5l1.6 1.5M61.8 45l-1.6 1.6M61.8 47.5l-1.6 1.6M61.8 42.5l-1.6 1.5M61.8 46.6h.1M61.8 49.1h.1M61.8 44h.1M161.8 54.2h.1M161.8 56.7h.1M161.8 59.3h.1M161.8 52.6l1.6 1.6"/>
<path d="M161.8 55.2l1.6 1.5M161.8 57.7l1.6 1.6M163.4 52.6l-1.6 1.6M163.4 55.2l-1.6 1.5M163.4 57.7l-1.6 1.6M163.4 54.2h.1M163.4 56.7h.1M163.4 59.3h.1M161.8 61.8h.1M161.8 60.2l1.6 1.6M163.4 60.2l-1.6 1.6M163.4 61.8h.1"/>
<path d="M238 69.4h.1M238 66.9h.1M238 64.3h.1M238 67.9l1.6 1.5M238 65.3l1.6 1.6M238 62.8l1.6 1.5M239.6 67.9l-1.6 1.5M239.6 65.3l-1.6 1.6M239.6 62.8l-1.6 1.5M239.6 69.4h.1M239.6 66.9h.1M239.6 64.3h.1"/>
<path d="M217.7 89.7h.1M217.7 88.2l1.6 1.5M219.2 88.2l-1.5 1.5M219.3 89.7h.1M24.6 117.7h.1M24.7 116.1l1.5 1.6M26.2 116.1l-1.6 1.6M26.2 117.7h.1M202.4 117.7h.1M202.4 115.1h.1M202.5 116.1l1.5 1.6M202.5 113.6l1.5 1.5"/>
<path d="M204 113.6l-1.6 1.5M204 116.1l-1.6 1.6M204 117.7h.1M204 115.1h.1M60.2 122.8h.1M60.2 121.2l1.6 1.6M61.8 121.2l-1.6 1.6M61.8 122.8h.1M161.8 122.8h.1M161.8 125.3h.1M161.8 127.8h.1M161.8 138h.1"/>
<path d="M161.8 121.2l1.6 1.6M161.8 123.7l1.6 1.6M161.8 126.3l1.6 1.5M161.8 136.4l1.6 1.6M163.4 121.2l-1.6 1.6M163.4 123.7l-1.6 1.6M163.4 126.3l-1.6 1.5M163.4 136.4l-1.6 1.6M163.4 122.8h.1M163.4 125.3h.1M163.4 127.8h.1M163.4 138h.1"/>
<path d="M202.4 138h.1M202.4 127.8h.1M202.5 136.4l1.5 1.6M202.5 126.3l1.5 1.5M204 136.4l-1.6 1.6M204 126.3l-1.6 1.5M204 138h.1M204 127.8h.1M141.5 176.1h.1M141.5 178.6h.1M141.5 174.5l1.6 1.6M141.5 177.1l1.6 1.5"/>
<path d="M143 174.5l-1.5 1.6M143 177.1l-1.5 1.5M143.1 176.1h.1M143.1 178.6h.1M169.4 176.1h.1M169.4 178.6h.1M169.5 174.5l1.5 1.6M169.5 177.1l1.5 1.5M169.5 179.6l1.5 1.6M171 174.5l-1.6 1.6M171 177.1l-1.6 1.5M171 179.6l-1.6 1.6"/>
<path d="M171 176.1h.1M171 178.6h.1M141.5 188.8h.1M141.5 191.3h.1M141.5 193.9h.1M141.5 196.4h.1M141.5 187.2l1.6 1.6M141.5 189.8l1.6 1.5M141.5 192.3l1.6 1.6M141.5 194.9l1.6 1.5M143 187.2l-1.5 1.6M143 189.8l-1.5 1.5"/>
<path d="M143 192.3l-1.5 1.6M143 194.9l-1.5 1.5M143.1 188.8h.1M143.1 191.3h.1M143.1 193.9h.1M143.1 196.4h.1M169.4 181.2h.1M169.4 183.7h.1M169.4 186.3h.1M169.4 188.8h.1M169.4 191.3h.1M169.4 193.9h.1"/>
<path d="M169.4 196.4h.1M169.4 199h.1M169.5 182.2l1.5 1.5M169.5 184.7l1.5 1.6M169.5 187.2l1.5 1.6M169.5 189.8l1.5 1.5M169.5 192.3l1.5 1.6M169.5 194.9l1.5 1.5M169.5 197.4l1.5 1.6M171 182.2l-1.6 1.5M171 184.7l-1.6 1.6M171 187.2l-1.6 1.6"/>
<path d="M171 189.8l-1.6 1.5M171 192.3l-1.6 1.6M171 194.9l-1.6 1.5M171 197.4l-1.6 1.6M171 181.2h.1M171 183.7h.1M171 186.3h.1M171 188.8h.1M171 191.3h.1M171 193.9h.1M171 196.4h.1M171 199h.1"/>
</g>
<g fill="#cc8006" stroke="#cc8006" stroke-width=".25">
<path d="M243.9 165.9l2.5 1.8-2.5 1.8z" fill-rule="evenodd"/>
<path d="M249.5 165.7l1-.6-.5 1.1z" fill-rule="evenodd"/>
<path d="M247.9 165.7l1.1-.6-.5 1.1z" fill-rule="evenodd"/>
<path d="M243.9 155.7l2.5 1.8-2.5 1.8z" fill-rule="evenodd"/>
<path d="M249.5 155.5l1-.5-.5 1z" fill-rule="evenodd"/>
<path d="M247.9 155.5l1.1-.5-.5 1z" fill-rule="evenodd"/>
<path d="M99.1 182.9v5.1l-2.5-2.5z" fill-rule="evenodd"/>
<path d="M96.6 175.3l2.5-2.5v5z" fill-rule="evenodd"/>
<circle cx="94" cy="180.4" r=".49"/>
</g>
<g fill="#a84" stroke="#a84" stroke-width=".25">
<path d="M29.8 121.2l.7 .8-.7 .7z"/>
<path d="M55.9 127l.8-.7v1.5z"/>
<path d="M55.9 129.6l.8-.8v1.5z"/>
<path d="M55.9 132.1l.8-.7v1.5z"/>
<path d="M29.8 128.8l.7 .8-.7 .7z"/>
<path d="M29.8 136.4l.7 .8-.7 .8z"/>
<path d="M29.8 133.9l.7 .8-.7 .7z"/>
<path d="M29.8 116.1l.7 .8-.7 .7z"/>
</g>
<path d="M38.1 10.2h15.3v40.6h-15.3z" fill="none" stroke="#cc8006" stroke-width="1.5"/>
<g fill="none" stroke="#4200ff" stroke-width=".25">
<path d="M7.7 12.7h.1M7.7 15.3h.1M7.7 12.7h22.8M7.7 15.3h22.8M61 12.7h.1M61 15.3h.1M61 12.7h22.9M61 15.3h22.9M139.7 17.8h.1M139.7 17.8h20.4M157.5 17.8h.1M157.5 10.2h.1"/>
<path d="M157.5 10.2h20.3M157.5 10.2v7.6M185.5 10.2h.1M185.5 10.2h10.1M195.6 10.2h.1M195.6 10.2v10.2M61 20.4h.1M61 25.4h.1M61 20.4h22.9M61 25.4h22.9M139.7 30.5h.1M139.7 30.5h20.4"/>
<path d="M157.5 30.5h.1M157.5 30.5v10.2M193.1 28h.1M193.1 20.4h.1M193.1 20.4h25.4M193.1 28h25.4M195.6 28h.1M195.6 20.4h.1M195.6 28v12.7h-10.1M7.7 45.8h.1M7.7 48.3h.1M7.7 40.7h.1"/>
<path d="M7.7 45.8h22.8M7.7 48.3h22.8M7.7 40.7h22.8M61 40.7h.1M61 40.7h22.9M139.7 48.3h.1M139.7 50.8h.1M139.7 48.3h22.9M139.7 50.8h22.9M157.5 40.7h.1M157.5 40.7h20.3M185.5 40.7h.1"/>
<path d="M238.8 48.3h.1M238.8 50.8h.1M238.8 53.4h.1M238.8 55.9h.1M238.8 58.5h.1M238.8 48.3h22.9M238.8 50.8h2.5M238.8 53.4h22.9M238.8 55.9h22.9M238.8 58.5h22.9M254 50.8h.1M256.6 48.3h.1"/>
<path d="M256.6 48.3v2.5h-2.6M5.1 78.8h.1M5.1 78.8h20.3M22.9 78.8h.1M22.9 71.2h.1M22.9 71.2h5.1M22.9 71.2v7.6M35.6 71.2h.1M35.6 71.2h25.4M61 71.2h.1M61 71.2v10.1M139.7 68.6h.1"/>
<path d="M139.7 63.5h.1M139.7 66.1h.1M139.7 68.6h22.9M139.7 63.5h22.9M139.7 66.1h22.9M238.8 61h.1M238.8 61h22.9M5.1 91.5h.1M5.1 91.5h20.3M22.9 91.5h.1M22.9 91.5v10.1M58.5 88.9h.1"/>
<path d="M58.5 81.3h.1M58.5 88.9h25.4M58.5 81.3h25.4M61 88.9h.1M61 81.3h.1M61 88.9v12.7h-25.4M139.7 83.9h.1M139.7 81.3h.1M139.7 88.9h.1M139.7 86.4h.1M139.7 88.9h22.9M139.7 81.3h22.9"/>
<path d="M139.7 83.9h22.9M139.7 86.4h22.9M218.5 81.3h.1M218.5 83.9h.1M218.5 86.4h.1M218.5 81.3h5.1M218.5 83.9h40.6M218.5 86.4h40.6M236.3 81.3h.1M236.3 81.3h22.8M22.9 101.6h.1M22.9 101.6h5.1"/>
<path d="M35.6 101.6h.1M61 114.3h.1M61 119.4h.1M61 114.3h22.9M61 119.4h2.5M76.2 119.4h.1M78.8 114.3h.1M78.8 114.3v5.1h-2.6M139.7 114.3h.1M139.7 119.4h.1M139.7 104.2h.1M139.7 114.3h22.9"/>
<path d="M139.7 119.4h22.9M139.7 104.2h15.3M167.7 104.2h.1M167.7 104.2h12.7M193.1 104.2h.1M193.1 104.2h12.7M203.2 119.4h.1M203.2 119.4h2.6M218.5 119.4h.1M218.5 119.4h22.8M5.1 137.2h.1M5.1 134.7h.1"/>
<path d="M5.1 129.6h.1M5.1 124.5h.1M5.1 122h.1M5.1 134.7h20.3M5.1 129.6h20.3M5.1 137.2h20.3M5.1 124.5h20.3M5.1 122h20.3M61 134.7h.1M61 132.1h.1M61 129.6h.1M61 139.7h.1"/>
<path d="M61 127h.1M61 134.7h22.9M61 132.1h22.9M61 129.6h22.9M61 139.7h22.9M61 127h22.9M139.7 129.6h.1M139.7 132.1h.1M139.7 134.7h.1M139.7 134.7h22.9M139.7 132.1h22.9M139.7 129.6h22.9"/>
<path d="M203.2 124.5h.1M203.2 122h.1M203.2 134.7h.1M203.2 132.1h.1M203.2 129.6h.1M203.2 134.7h38.1M203.2 132.1h22.9M203.2 129.6h22.9M203.2 124.5h38.1M203.2 122h2.6M218.5 122h.1M218.5 122h7.6"/>
<path d="M226.1 122h.1M226.1 124.5h.1M226.1 129.6h.1M226.1 134.7h.1M226.1 132.1h.1M226.1 122v2.5M226.1 129.6v5.1M12.7 155h.1M12.7 157.5h.1M12.7 157.5h7.7M12.7 155v22.8M33.1 157.5h.1"/>
<path d="M33.1 157.5h20.3M61 157.5h.1M61 157.5h5.1M66.1 157.5h.1M66.1 157.5v22.9M127 157.5h.1M127 157.5h15.3M155 157.5h.1M155 157.5h30.5M198.2 157.5h20.3M218.5 157.5h.1M231.2 157.5h.1"/>
<path d="M231.2 157.5h7.6M254 157.5h.1M254 157.5h12.7M266.7 157.5h.1M266.7 157.5v15.3M12.7 177.8h.1M12.7 167.7h.1M12.7 167.7h7.7M12.7 177.8h7.7M33.1 167.7h.1M33.1 177.8h.1M33.1 167.7h20.3"/>
<path d="M33.1 177.8h20.3M61 177.8h.1M61 167.7h.1M61 167.7h5.1M61 177.8h5.1M66.1 167.7h.1M66.1 177.8h.1M86.4 172.8h.1M86.4 172.8v7.6M106.7 175.3h.1M106.7 175.3h2.6M109.3 175.3h.1"/>
<path d="M109.3 172.8v10.1h33M127 167.7h.1M127 170.2h.1M127 172.8h.1M127 167.7h15.3M127 170.2h15.3M127 172.8h15.3M170.2 167.7h.1M170.2 170.2h.1M170.2 172.8h.1M170.2 167.7h15.3M170.2 170.2h15.3"/>
<path d="M170.2 172.8h15.3M198.2 167.7h20.3M218.5 167.7h.1M231.2 167.7h.1M231.2 167.7h7.6M254 167.7h.1M254 167.7h12.7M266.7 167.7h.1M25.4 185.5h.1M25.4 188h.1M25.4 190.5h.1M25.4 193.1h.1"/>
<path d="M25.4 195.6h.1M25.4 185.5h20.4M25.4 188h20.4M25.4 190.5h20.4M25.4 193.1h20.4M25.4 195.6h20.4M86.4 180.4h.1M86.4 180.4h2.5M106.7 185.5h35.6M127 180.4h.1M127 198.2h.1M127 180.4h15.3"/>
<path d="M127 198.2h15.3M139.7 198.2h.1M139.7 198.2v2.5M142.3 182.9h.1M142.3 185.5h.1"/>
</g>
<g fill="#f00" stroke="#f00" stroke-width=".25">
<circle cx="78.8" cy="114.3" r=".49"/>
<circle cx="12.7" cy="167.7" r=".49"/>
<circle cx="12.7" cy="157.5" r=".49"/>
<circle cx="66.1" cy="167.7" r=".49"/>
<circle cx="66.1" cy="177.8" r=".49"/>
<circle cx="22.9" cy="91.5" r=".49"/>
<circle cx="22.9" cy="78.8" r=".49"/>
<circle cx="61" cy="88.9" r=".49"/>
<circle cx="61" cy="81.3" r=".49"/>
<circle cx="157.5" cy="17.8" r=".49"/>
<circle cx="157.5" cy="30.5" r=".49"/>
<circle cx="195.6" cy="28" r=".49"/>
<circle cx="195.6" cy="20.3" r=".49"/>
<circle cx="256.6" cy="48.3" r=".49"/>
<circle cx="226.1" cy="124.5" r=".49"/>
<circle cx="226.1" cy="134.6" r=".49"/>
<circle cx="226.1" cy="132.1" r=".49"/>
<circle cx="109.2" cy="175.3" r=".49"/>
<circle cx="139.7" cy="198.1" r=".49"/>
<circle cx="266.7" cy="167.7" r=".49"/>
</g>
<g font-size="2.3">
<text x="38.1" y="7.2">U1</text>
<text x="177.8" y="7.2">C1</text>
<text x="182.9" y="7.2">15pF</text>
<text x="13.3" y="12.2">MSCK</text>
<text x="13.3" y="14.8">OUT3.3V</text>
<text x="35.1" y="12.2">1</text>
<text x="35.1" y="17.3">3</text>
<text x="35.1" y="14.7">2</text>
<text x="55.2" y="14.7">29</text>
<text x="55.2" y="17.3">28</text>
<text x="55.2" y="12.2">30</text>
<text x="66.6" y="12.2">MISO</text>
<text x="66.6" y="14.8">MOSI</text>
<text x="145.3" y="17.3">FOSC1</text>
<text x="164.6" y="17.3">1</text>
<text x="167.7" y="14.8">Y3</text>
<text x="35.1" y="22.4">5</text>
<text x="35.1" y="19.8">4</text>
<text x="55.2" y="19.8">27</text>
<text x="55.2" y="22.4">26</text>
<text x="66.6" y="19.6">CS_MCP2515</text>
<text x="160.1" y="22.4">R1</text>
<text x="187.2" y="19.8">2</text>
<text x="201.2" y="19.9">GND</text>
<text x="35.1" y="27.4">7</text>
<text x="35.1" y="24.9">6</text>
<text x="35.1" y="30">8</text>
<text x="55.2" y="30">23</text>
<text x="55.2" y="24.9">25</text>
<text x="55.2" y="27.4">24</text>
<text x="66.6" y="24.7">CS_LS7366</text>
<text x="88.9" y="27.5">OUT5V</text>
<text x="101.6" y="27.5">OUT5V</text>
<text x="160.1" y="25">1M</text>
<text x="164.6" y="30">3</text>
<text x="187.2" y="27.4">4</text>
<text x="201.2" y="27.5">GND</text>
<text x="33.8" y="35.1">10</text>
<text x="35.1" y="32.5">9</text>
<text x="55.2" y="35.1">21</text>
<text x="55.2" y="32.5">22</text>
<text x="94" y="32.6">BC1</text>
<text x="106.7" y="32.6">C2</text>
<text x="145.3" y="30">FOSC2</text>
<text x="167.7" y="35.1">8MHZ</text>
<text x="13.3" y="40.2">OUT5V</text>
<text x="33.8" y="37.6">11</text>
<text x="33.8" y="40.1">12</text>
<text x="55.2" y="40.1">19</text>
<text x="55.2" y="37.6">20</text>
<text x="66.6" y="40.2">GND</text>
<text x="94" y="37.7">0.1uF</text>
<text x="106.7" y="37.7">4.7uF</text>
<text x="177.8" y="37.7">C4</text>
<text x="182.9" y="37.7">15pF</text>
<text x="13.3" y="45.3">GND</text>
<text x="13.3" y="47.8">VDD5V</text>
<text x="33.8" y="42.7">13</text>
<text x="33.8" y="47.8">15</text>
<text x="33.8" y="45.2">14</text>
<text x="55.2" y="45.2">17</text>
<text x="55.2" y="47.8">16</text>
<text x="55.2" y="42.7">18</text>
<text x="145.3" y="47.8">TXCAN</text>
<text x="167.2" y="47.8">1</text>
<text x="170.2" y="45.3">U3</text>
<text x="215.9" y="45.3">MCP2515-I/SO</text>
<text x="233" y="47.8">18</text>
<text x="244.4" y="47.8">OUT5V</text>
<text x="145.3" y="50.3">RXCAN</text>
<text x="167.2" y="50.3">2</text>
<text x="167.2" y="52.8">3</text>
<text x="233" y="52.8">16</text>
<text x="233" y="50.3">17</text>
<text x="244.4" y="52.7">CS_MCP2515</text>
<text x="251.5" y="50.4">R2</text>
<text x="256.6" y="50.4">10K</text>
<text x="38.1" y="55.5">ARDUINO NANO</text>
<text x="111.8" y="55.5">OUT5V</text>
<text x="124.5" y="55.5">OUT5V</text>
<text x="167.2" y="55.4">4</text>
<text x="167.2" y="57.9">5</text>
<text x="233" y="57.9">14</text>
<text x="233" y="55.4">15</text>
<text x="244.4" y="55.4">MISO</text>
<text x="244.4" y="58">MOSI</text>
<text x="116.9" y="60.5">BC2</text>
<text x="116.9" y="65.6">0.1uF</text>
<text x="129.6" y="60.5">C5</text>
<text x="129.6" y="65.6">4.7uF</text>
<text x="145.3" y="63">FOSC2</text>
<text x="145.3" y="65.6">FOSC1</text>
<text x="167.2" y="60.5">6</text>
<text x="167.2" y="63">7</text>
<text x="167.2" y="65.5">8</text>
<text x="233" y="65.5">11</text>
<text x="233" y="63">12</text>
<text x="233" y="60.5">13</text>
<text x="244.4" y="60.5">MSCK</text>
<text x="28" y="68.2">C6</text>
<text x="33.1" y="68.2">15pF</text>
<text x="145.3" y="68.1">GND</text>
<text x="167.2" y="68.1">9</text>
<text x="233" y="68.1">10</text>
<text x="33.1" y="75.8">Y5</text>
<text x="10.7" y="78.3">FCKO</text>
<text x="25.4" y="83.4">R3</text>
<text x="30" y="78.2">1</text>
<text x="52.6" y="80.8">2</text>
<text x="66.6" y="80.8">GND</text>
<text x="111.8" y="78.3">OUT5V</text>
<text x="116.9" y="83.4">BC3</text>
<text x="124.5" y="78.3">OUT5V</text>
<text x="129.6" y="83.4">C7</text>
<text x="145.3" y="83.4">GND</text>
<text x="145.3" y="80.8">TXCAN</text>
<text x="167.2" y="80.8">1</text>
<text x="167.2" y="83.3">2</text>
<text x="170.2" y="78.3">U4</text>
<text x="193.1" y="78.3">MCP2551T-I/SN</text>
<text x="212.6" y="83.3">7</text>
<text x="212.6" y="80.8">8</text>
<text x="233.7" y="80.9">R4</text>
<text x="238.8" y="80.9">10K</text>
<text x="246.9" y="80.8">GND</text>
<text x="246.9" y="83.1">CAN0_H</text>
<text x="25.4" y="85.9">1M</text>
<text x="52.6" y="88.4">4</text>
<text x="66.6" y="88.4">GND</text>
<text x="116.9" y="88.5">0.1uF</text>
<text x="129.6" y="88.5">4.7uF</text>
<text x="145.3" y="88.4">RXCAN</text>
<text x="145.3" y="85.9">OUT5V</text>
<text x="167.2" y="85.9">3</text>
<text x="167.2" y="88.4">4</text>
<text x="212.6" y="88.4">5</text>
<text x="212.6" y="85.9">6</text>
<text x="246.9" y="85.7">CAN0_L</text>
<text x="10.7" y="91">FCKI</text>
<text x="30" y="90.9">3</text>
<text x="28" y="98.6">C8</text>
<text x="33.1" y="96.1">20MHZ</text>
<text x="33.1" y="98.6">15pF</text>
<text x="155" y="101.2">R5</text>
<text x="162.6" y="101.2">100K</text>
<text x="180.4" y="101.2">R6</text>
<text x="188" y="101.2">19.1K</text>
<text x="145.3" y="103.7">OUT5V</text>
<text x="173.3" y="103.7">VFB</text>
<text x="196.1" y="103.7">GND</text>
<text x="30.5" y="111.6">U5</text>
<text x="57.7" y="113.8">14</text>
<text x="66.6" y="113.8">OUT5V</text>
<text x="145.3" y="113.8">VFB</text>
<text x="167.2" y="113.8">1</text>
<text x="170.2" y="111.3">U6</text>
<text x="177.8" y="111.3">MPM3610GQV-Z</text>
<text x="197.4" y="113.8">20</text>
<text x="26.2" y="116.3">13</text>
<text x="57.7" y="118.9">8</text>
<text x="73.7" y="119">R7</text>
<text x="78.8" y="119">10K</text>
<text x="145.3" y="118.9">GND</text>
<text x="167.2" y="116.3">2</text>
<text x="167.2" y="118.9">3</text>
<text x="197.4" y="118.9">18</text>
<text x="197.4" y="116.3">19</text>
<text x="215.9" y="119">R8</text>
<text x="221" y="119">53.6K</text>
<text x="231.7" y="118.9">GND</text>
<text x="10.7" y="124">FCKO</text>
<text x="10.7" y="121.5">FCKI</text>
<text x="27.5" y="124">1</text>
<text x="27.5" y="121.4">2</text>
<text x="57.7" y="121.4">9</text>
<text x="86.4" y="124">OUT5V</text>
<text x="99.1" y="124">OUT5V</text>
<text x="111.8" y="124">OUT5V</text>
<text x="124.5" y="124">OUT5V</text>
<text x="167.2" y="121.4">4</text>
<text x="167.2" y="124">5</text>
<text x="197.4" y="124">16</text>
<text x="197.4" y="121.4">17</text>
<text x="215.9" y="121.5">R9</text>
<text x="221" y="121.5">10K</text>
<text x="231.7" y="124">IN12V</text>
<text x="251.5" y="124">IN12V</text>
<text x="264.2" y="124">IN12V</text>
<text x="10.7" y="129.1">OUTPWM</text>
<text x="26.2" y="129">10</text>
<text x="57.7" y="126.5">4</text>
<text x="57.7" y="129">5</text>
<text x="57.7" y="131.6">7</text>
<text x="66.6" y="131.6">MOSI</text>
<text x="66.6" y="129.1">MSCK</text>
<text x="66.6" y="126.3">CS_LS7366</text>
<text x="91.5" y="129.1">BC4</text>
<text x="104.2" y="129.1">C9</text>
<text x="116.9" y="129.1">BC5</text>
<text x="129.6" y="129.1">C10</text>
<text x="145.3" y="129.1">OUT5V</text>
<text x="145.3" y="131.6">OUT5V</text>
<text x="167.2" y="126.5">6</text>
<text x="167.2" y="129">7</text>
<text x="167.2" y="131.6">8</text>
<text x="197.4" y="131.6">13</text>
<text x="197.4" y="129">14</text>
<text x="197.4" y="126.5">15</text>
<text x="256.6" y="129.1">BC6</text>
<text x="269.3" y="129.1">C11</text>
<text x="10.7" y="136.7">OUTB</text>
<text x="10.7" y="134.2">OUTA</text>
<text x="26.2" y="136.7">11</text>
<text x="26.2" y="134.1">12</text>
<text x="57.7" y="134.1">6</text>
<text x="66.6" y="134.2">MISO</text>
<text x="91.5" y="134.2">0.1uF</text>
<text x="104.2" y="134.2">4.7uF</text>
<text x="116.9" y="134.2">0.1uF</text>
<text x="129.6" y="134.2">4.7uF</text>
<text x="145.3" y="134.2">OUT5V</text>
<text x="165.9" y="136.7">10</text>
<text x="167.2" y="134.1">9</text>
<text x="197.4" y="136.7">11</text>
<text x="197.4" y="134.1">12</text>
<text x="231.7" y="134.2">GND</text>
<text x="256.6" y="134.2">0.1uF</text>
<text x="269.3" y="134.2">4.7uF</text>
<text x="57.7" y="139.2">3</text>
<text x="66.6" y="139.2">GND</text>
<text x="30.5" y="145.1">LS7366R-TS</text>
<text x="10.2" y="152">OUT5V</text>
<text x="20.4" y="154.5">R10</text>
<text x="28" y="154.5">10K</text>
<text x="53.4" y="154.5">C12 15pF</text>
<text x="218.5" y="154.5">R14</text>
<text x="226.1" y="152">1K</text>
<text x="236.3" y="154.5">D2</text>
<text x="241.4" y="154.5">LED</text>
<text x="38.7" y="157">OUTA</text>
<text x="132.6" y="156.8">CAN0_H</text>
<text x="152.4" y="157.1">R11 120R</text>
<text x="173.3" y="156.8">CAN0_LA</text>
<text x="203.8" y="157">OUT5V</text>
<text x="20.4" y="164.7">R12</text>
<text x="28" y="164.7">10K</text>
<text x="38.7" y="167.2">OUTB</text>
<text x="53.4" y="164.7">C13 15pF</text>
<text x="132.6" y="167">IGN_IN</text>
<text x="146.9" y="167.1">2</text>
<text x="149.9" y="164.7">J1</text>
<text x="164.4" y="167.1">1</text>
<text x="173.3" y="167.2">GND</text>
<text x="203.8" y="167.2">OUT3.3V</text>
<text x="218.5" y="164.7">R15</text>
<text x="226.1" y="164.7">1K</text>
<text x="236.3" y="164.7">D3</text>
<text x="241.4" y="164.7">LED</text>
<text x="83.9" y="169.8">IN12V</text>
<text x="88.9" y="172.3">D1</text>
<text x="94" y="172.3">FSV20100V</text>
<text x="106.7" y="169.8">I12V</text>
<text x="132.6" y="169.5">CAN0_H</text>
<text x="132.6" y="172">CAN0_L</text>
<text x="146.9" y="169.7">4</text>
<text x="146.9" y="172.2">6</text>
<text x="164.4" y="169.7">3</text>
<text x="164.4" y="172.2">5</text>
<text x="173.3" y="169.5">CAN0_LA</text>
<text x="173.3" y="172">CAN0_L</text>
<text x="20.4" y="174.8">R13</text>
<text x="28" y="174.8">10K</text>
<text x="38.7" y="177.3">OUTPWM</text>
<text x="53.4" y="174.8">C14 15pF</text>
<text x="132.6" y="179.9">I12V</text>
<text x="145.6" y="177.3">10</text>
<text x="145.6" y="179.8">12</text>
<text x="146.9" y="174.8">8</text>
<text x="164.4" y="174.8">7</text>
<text x="164.4" y="177.3">9</text>
<text x="164.4" y="179.8">11</text>
<text x="12.7" y="182.5">J2</text>
<text x="19.6" y="184.9">1</text>
<text x="31" y="185">OUTB</text>
<text x="132.6" y="182.4">I12V</text>
<text x="132.6" y="184.7">IGN_IN</text>
<text x="145.6" y="182.4">14</text>
<text x="145.6" y="184.9">16</text>
<text x="164.4" y="182.4">13</text>
<text x="164.4" y="184.9">15</text>
<text x="19.6" y="187.5">2</text>
<text x="19.6" y="190">3</text>
<text x="31" y="187.5">OUTA</text>
<text x="31" y="190">OUTPWM</text>
<text x="61" y="187.5">OUT5V</text>
<text x="73.7" y="187.5">OUT5V</text>
<text x="145.6" y="187.5">18</text>
<text x="145.6" y="190">20</text>
<text x="164.4" y="187.5">17</text>
<text x="164.4" y="190">19</text>
<text x="203" y="191.6">Title</text>
<text x="19.6" y="192.5">4</text>
<text x="19.6" y="195.1">5</text>
<text x="31" y="192.6">GND</text>
<text x="31" y="195.1">OUT5V</text>
<text x="66.1" y="192.6">BC7</text>
<text x="66.1" y="197.7">0.1uF</text>
<text x="78.8" y="192.6">C15</text>
<text x="78.8" y="197.7">4.7uF</text>
<text x="132.6" y="197.7">GND</text>
<text x="145.6" y="192.5">22</text>
<text x="145.6" y="195.1">24</text>
<text x="145.6" y="197.6">26</text>
<text x="164.4" y="192.5">21</text>
<text x="164.4" y="195.1">23</text>
<text x="164.4" y="197.6">25</text>
<text x="213.2" y="194.1">ZSS FOR PRIUS</text>
<text x="12.7" y="200.2">SM05B-SRSS-TB</text>
<text x="149.9" y="202.8">CON26-5018762640</text>
<text x="203" y="199.2">Size</text>
<text x="205.5" y="201.8">A4</text>
<text x="213.1" y="199.2">Document Number</text>
<text x="213.2" y="201.8">ZSS_V0.2.DSN</text>
<text x="286.8" y="199.2">Rev</text>
<text x="289.4" y="201.8">0.2</text>
<text x="203" y="206.8">Date:</text>
<text x="216.2" y="206.8">Monday, July 20, 2026</text>
<text x="253.8" y="206.8">Sheet</text>
<text x="266.5" y="206.8">1</text>
<text x="274.1" y="206.8">of</text>
<text x="281.7" y="206.8">1</text>
</g>
<g font-size="2.3" fill="#00c">
<text x="171.5" y="49.4">TXCAN</text>
<text x="171.5" y="51.9">RXCAN</text>
<text x="221.4" y="51.9">*RESET</text>
<text x="225.1" y="49.4">VDD</text>
<text x="171.5" y="54.4">CLKOUT/SOF</text>
<text x="171.5" y="57">*TX0RTS</text>
<text x="171.5" y="59.5">*TX1RTS</text>
<text x="225.9" y="54.4">*CS</text>
<text x="226.6" y="57">SO</text>
<text x="227.8" y="59.5">SI</text>
<text x="171.5" y="62.1">*TX2RTS</text>
<text x="171.5" y="64.6">OSC2</text>
<text x="225.2" y="62.1">SCK</text>
<text x="225.3" y="64.6">*INT</text>
<text x="171.5" y="67.1">OSC1</text>
<text x="171.5" y="69.7">VSS</text>
<text x="221.7" y="69.7">*RX1BF</text>
<text x="221.7" y="67.1">*RX0BF</text>
<text x="171.5" y="82.4">TXD</text>
<text x="206.4" y="82.4">RS</text>
<text x="171.5" y="84.9">VSS</text>
<text x="171.5" y="87.5">VDD</text>
<text x="203.1" y="84.9">CANH</text>
<text x="203.5" y="87.5">CANL</text>
<text x="171.5" y="90">RXD</text>
<text x="203.5" y="90">VREF</text>
<text x="31.8" y="117.9">CNT_EN</text>
<text x="49.8" y="115.4">VDD</text>
<text x="171.5" y="115.4">FB</text>
<text x="171.5" y="117.9">VCC</text>
<text x="188.5" y="117.9">NC_3</text>
<text x="188.5" y="115.4">NC_4</text>
<text x="31.8" y="125.6">FCKO</text>
<text x="31.8" y="123">FCKI</text>
<text x="46.4" y="123">DFLAG/</text>
<text x="46.8" y="120.5">LFLAG/</text>
<text x="171.5" y="120.5">AGND</text>
<text x="171.5" y="123">SW</text>
<text x="171.5" y="125.6">SW_2</text>
<text x="189.4" y="120.5">AAM</text>
<text x="191.2" y="123">EN</text>
<text x="192.1" y="125.6">IN</text>
<text x="31.8" y="130.6">INDEX/</text>
<text x="50" y="130.6">SCK</text>
<text x="51" y="128.1">SS/</text>
<text x="171.5" y="128.1">SW_3</text>
<text x="171.5" y="130.6">OUT</text>
<text x="185.2" y="130.6">PGND_3</text>
<text x="188.5" y="128.1">NC_2</text>
<text x="31.8" y="135.7">A</text>
<text x="48.8" y="135.7">MISO</text>
<text x="48.8" y="133.2">MOSI</text>
<text x="171.5" y="133.2">OUT</text>
<text x="171.5" y="135.7">OUT</text>
<text x="185.2" y="133.2">PGND_2</text>
<text x="187.8" y="135.7">PGND</text>
<text x="31.8" y="138.3">B</text>
<text x="50.1" y="140.8">VSS</text>
<text x="171.5" y="138.3">NC</text>
<text x="189.9" y="138.3">BST</text>
</g>
<g font-size="1.8">
<text x="31.7" y="1.9">5</text>
<text x="90.1" y="1.9">4</text>
<text x="148.5" y="1.9">3</text>
<text x="206.8" y="1.9">2</text>
<text x="265.2" y="1.9">1</text>
<text x=".7" y="29.8">D</text>
<text x="295.1" y="29.8">D</text>
<text x=".7" y="80.9">C</text>
<text x="295.1" y="80.9">C</text>
<text x=".7" y="132.1">B</text>
<text x="295.1" y="132.1">B</text>
<text x=".7" y="183.3">A</text>
<text x="295.1" y="183.3">A</text>
<text x="31.7" y="209.2">5</text>
<text x="90.1" y="209.2">4</text>
<text x="148.5" y="209.2">3</text>
<text x="206.8" y="209.2">2</text>
<text x="265.2" y="209.2">1</text>
</g>
</svg>
